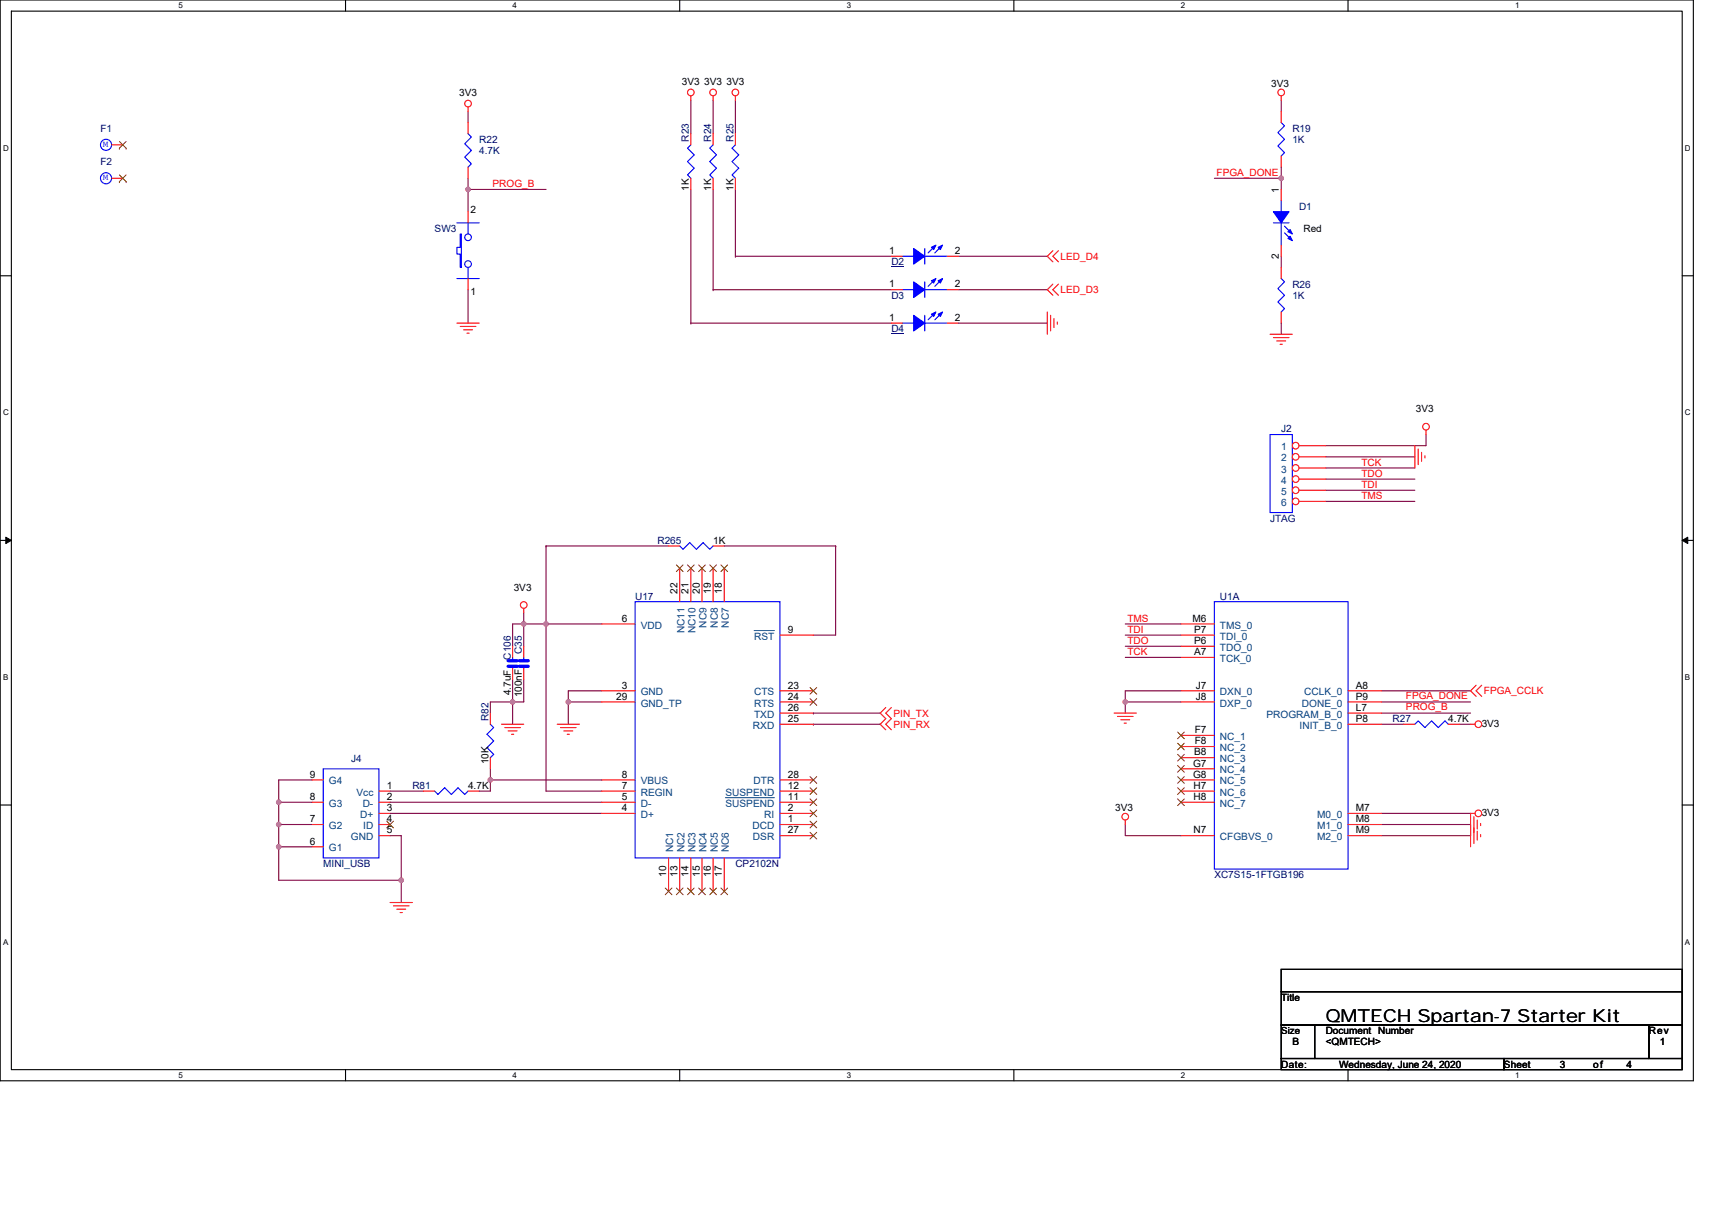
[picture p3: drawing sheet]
<svg xmlns="http://www.w3.org/2000/svg" width="297mm" height="210mm" viewBox="0 0 297 210" stroke-linecap="round" stroke-linejoin="round" font-family="sans-serif">
<path d="M0 0h293.5v187.2h-293.5zM2 1.9h289.5v183.4h-289.5z" fill="none" stroke="#000" stroke-width=".19"/>
<g fill="#fff">
<path d="M30.9 .2h.8v1.5h-.8z"/>
<path d="M30.9 185.5h.8v1.6h-.8z"/>
</g>
<path d="M59.9 0v1.9M59.9 185.3v1.9" fill="none" stroke="#000" stroke-width=".19"/>
<g fill="#fff">
<path d="M88.8 .2h.8v1.5h-.8z"/>
<path d="M88.8 185.5h.8v1.6h-.8z"/>
</g>
<path d="M117.8 0v1.9M117.8 185.3v1.9" fill="none" stroke="#000" stroke-width=".19"/>
<g fill="#fff">
<path d="M146.7 .2h.8v1.5h-.8z"/>
<path d="M146.7 185.5h.8v1.6h-.8z"/>
</g>
<path d="M175.7 0v1.9M175.7 185.3v1.9" fill="none" stroke="#000" stroke-width=".19"/>
<g fill="#fff">
<path d="M204.7 .2h.7v1.5h-.7z"/>
<path d="M204.7 185.5h.7v1.6h-.7z"/>
</g>
<path d="M233.6 0v1.9M233.6 185.3v1.9" fill="none" stroke="#000" stroke-width=".19"/>
<g fill="#fff">
<path d="M262.6 .2h.7v1.5h-.7z"/>
<path d="M262.6 185.5h.7v1.6h-.7z"/>
<path d="M.5 24.9h1v1.5h-1z"/>
<path d="M292 24.9h1v1.5h-1z"/>
<path d="M.5 70.7h1v1.5h-1z"/>
<path d="M292 70.7h1v1.5h-1z"/>
</g>
<path d="M0 47.8h2M291.5 47.8h2" fill="none" stroke="#000" stroke-width=".19"/>
<g fill="#fff">
<path d="M.5 116.5h.9v1.6h-.9z"/>
<path d="M292 116.5h.9v1.6h-.9z"/>
</g>
<path d="M0 93.6h2M291.5 93.6h2" fill="none" stroke="#000" stroke-width=".19"/>
<path d="M1 93.1l1 .5-1 .6zM291.5 93.6l1-.5v1.1z" fill="#000"/>
<path d="M1 93.1l1 .5-1 .6zM291.5 93.6l1-.5v1.1z" fill="none" stroke="#000" stroke-width=".17"/>
<g fill="#fff">
<path d="M.5 162.4h.9v1.5h-.9z"/>
<path d="M292 162.4h.9v1.5h-.9z"/>
</g>
<path d="M0 139.5h2M291.5 139.5h2M222 167.9h69.5v3.9h-69.5zM222 171.8h69.5v5.8h-69.5zM222 177.6h5.8v5.8h-5.8zM227.8 177.6h57.9v5.8h-57.9zM285.7 177.6h5.8v5.8h-5.8zM222 183.4h38.6v1.9h-38.6zM260.6 183.4h30.9v1.9h-30.9z" fill="none" stroke="#000" stroke-width=".19"/>
<g fill="none" stroke="#800040" stroke-width=".19">
<path d="M81.1 19.3v1.9M119.7 17.4v5.8M123.6 17.4v5.8M127.4 17.4v5.8M222 17.4v1.9M81.1 30.9v1.9M81.1 32.8v3.9M81.1 32.8h13.5M119.7 32.8v23.2M123.6 32.8v17.4M127.4 32.8v11.6M210.5 30.9h11.5"/>
<path d="M222 29v1.9M222 30.9v1.9M81.1 50.2v5.8M119.7 56h.1M119.7 56h34.8M123.6 50.2h.1M123.6 50.2h30.9M127.4 44.4h.1M127.4 44.4h27.1M166.1 56h15.4M166.1 50.2h15.4M166.1 44.4h15.4"/>
<path d="M222 44.4v1.9M222 56v1.9M229.8 79.1h15.4M247.1 75.3v1.9h-17.3M94.6 94.6h21.3M94.6 94.6h.1M94.6 94.6v13.5M125.5 94.6h19.3M144.8 94.6h.1M144.8 94.6v15.4h-3.8M229.8 81.1h15.4M229.8 83h15.4"/>
<path d="M229.8 84.9h15.4M229.8 86.9h15.4M88.8 117.8v3.8M90.8 108.1v3.9M90.8 117.8v3.8h-2M90.8 108.1h-2v3.9M90.8 108.1h3.8M90.8 106.2v1.9M94.6 108.1h9.7M94.6 108.1v29h9.7M104.3 119.7h-5.8v1.9M195 108.1h9.7"/>
<path d="M195 110h9.7M195 112h9.7M195 113.9h9.7M204.7 119.7h-9.7v1.9M239.4 119.7h15.5M48.3 139v3.8M48.3 139h5.8M54.1 135.1h-5.8v3.9M67.6 137.1h5.8M67.6 139h36.7M85 135.1v2h-2M85 135.1h19.3"/>
<path d="M85 133.2v1.9M88.8 121.6h-3.8v1.9M88.8 121.6v3.9M98.5 121.6v3.9M98.5 121.6h5.8M141 123.5h.1M141 125.5h.1M141 123.5h11.5M141 125.5h11.5M195 121.6h9.7M195 121.6v1.9M239.4 121.6h15.5"/>
<path d="M239.4 125.5h3.9M239.4 123.5h15.5M252.9 125.5h2M48.3 146.7v5.8h21.2M48.3 142.8v3.9M48.3 142.8h5.8M48.3 146.7h5.8M67.6 144.8h1.9v7.7M67.6 140.9h36.7M69.5 152.5v3.9M195 142.8v2h9.7M239.4 140.9h15.5"/>
<path d="M239.4 142.8h15.5M239.4 144.8h15.5"/>
</g>
<g fill="#f0f" stroke="#f0f" stroke-width=".19">
<circle cx="81.1" cy="32.8" r=".38"/>
<circle cx="222" cy="30.9" r=".38"/>
<circle cx="195" cy="121.6" r=".38"/>
<circle cx="90.8" cy="108.1" r=".38"/>
<circle cx="85" cy="135.1" r=".38"/>
<circle cx="88.8" cy="121.6" r=".38"/>
<circle cx="94.6" cy="108.1" r=".38"/>
<circle cx="69.5" cy="152.5" r=".38"/>
<circle cx="48.3" cy="142.8" r=".38"/>
<circle cx="48.3" cy="139" r=".38"/>
<circle cx="48.3" cy="146.7" r=".38"/>
<circle cx="98.5" cy="121.6" r=".38"/>
</g>
<g fill="none" stroke="#f00" stroke-width=".19">
<path d="M81.1 18.5v.8M119.7 16.6v.8M123.6 16.6v.8M127.4 16.6v.8M222 16.6v.8M222 19.3v1.9M81.1 36.7v1.9M81.1 21.2v2M81.1 29v1.9M119.7 30.9v1.9M119.7 23.2v1.9M123.6 30.9v1.9"/>
<path d="M123.6 23.2v1.9M127.4 30.9v1.9M127.4 23.2v1.9M222 27v2M222 32.8v1.9M79.2 56h3.8M79.8 56.6h2.7M80.3 57.1h1.6M80.9 57.7h.4M81.1 48.3v1.9M154.5 44.4h1.9M154.5 56h1.9"/>
<path d="M164.1 44.4h2M164.1 56h2M181.5 54.1v3.8M182.1 54.6v2.7M182.5 49.2l-1 1 1 1M182.5 43.4l-1 1 1 1M182.7 55.2v1.6M183.2 55.8v.4M183.4 49.2l-.9 1 .9 1M183.4 43.4l-.9 1 .9 1M220.1 57.9h3.9M220.7 58.5h2.7"/>
<path d="M221.3 59.1h1.5M221.8 59.7h.4M222 42.5v1.9M245.2 77.2v3.9M245.8 77.8v2.7M246.4 78.4v1.5M246.9 79v.3M247.1 74.5v.8M115.9 94.6h1.9M117.8 98.5v5.7M119.7 98.5v5.7M121.7 98.5v5.7"/>
<path d="M123.6 94.6h1.9M123.6 98.5v5.7M125.5 98.5v5.7M90.8 105.4v.8M90.8 115.8v2M90.8 112v1.9M104.3 119.7h5.8M104.3 108.1h5.8M135.2 110h5.8M135.2 119.7h5.8M255.8 118.7l-.9 1 .9 1M256.8 118.7l-1 1 1 1"/>
<path d="M86.9 125.5h3.9M87.5 126.1h2.7M88.1 126.6h1.5M88.6 127.2h.4M96.6 125.5h3.8M97.1 126.1h2.7M97.7 126.6h1.6M98.3 127.2h.4M104.3 139h5.8M104.3 137.1h5.8M104.3 135.1h5.8M104.3 121.6h5.8"/>
<path d="M135.2 139h5.8M135.2 137.1h5.8M135.2 121.6h5.8M135.2 125.5h5.8M135.2 123.5h5.8M135.2 135.1h5.8M153.5 122.6l-1 .9 1 1-1 1 1 .9M154.5 122.6l-1 .9 1 1-1 1 1 .9M193.1 123.5h3.8M193.7 124.1h2.7M194.2 124.7h1.6M194.8 125.3h.4"/>
<path d="M243.3 125.5h1.9M251 125.5h1.9M254.9 125.5h.7M67.6 156.4h3.9M68.2 156.9h2.7M68.8 157.5h1.5M69.3 158.1h.4M104.3 140.9h5.8M115.9 148.6v5.8M117.8 148.6v5.8M119.7 148.6v5.8M121.7 148.6v5.8"/>
<path d="M123.6 148.6v5.8M125.5 148.6v5.8M135.2 142.8h5.8M135.2 140.9h5.8M135.2 144.8h5.8M195 142.1v.7M254.9 142.8v3.9M255.4 141.5v2.7M255.4 143.4v2.7M255.6 140.9h-.7v3.9M256 142.1v1.5M256 144v1.6"/>
<path d="M256.6 142.7v.3M256.6 144.6v.4"/>
<circle cx="81.1" cy="17.9" r=".58"/>
<circle cx="119.7" cy="16" r=".58"/>
<circle cx="123.6" cy="16" r=".58"/>
<circle cx="127.4" cy="16" r=".58"/>
<circle cx="222" cy="16" r=".58"/>
<circle cx="247.1" cy="73.9" r=".58"/>
<circle cx="90.8" cy="104.8" r=".58"/>
<circle cx="256.2" cy="125.5" r=".58"/>
<circle cx="195" cy="141.5" r=".58"/>
<circle cx="256.2" cy="140.9" r=".58"/>
</g>
<g fill="none" stroke="#00f" stroke-width=".19">
<path d="M79.2 38.6h3.8M81.1 38.6v1.9M81.1 23.2l.6 .5-1.2 1.2 1.2 1.2-1.2 1.1 1.2 1.2-.6 .6M119.7 25.1l-.6 .6 1.2 1.1-1.2 1.2 1.2 1.1-1.2 1.2 .6 .6M123.6 25.1l-.6 .6 1.2 1.1-1.2 1.2 1.2 1.1-1.2 1.2 .6 .6M127.4 25.1l-.5 .6 1.1 1.1-1.1 1.2 1.1 1.1-1.1 1.2 .5 .6M220.7 38.6h2.7M222 21.2l.6 .6-1.1 1.2 1.1 1.1-1.1 1.2 1.1 1.1-.6 .6M222 34.7v2M222 38.6v3.9M222.6 39.2l1.2 1.1M79.2 48.3h3.8"/>
<path d="M79.8 40.5h.2v5.8h-.2v-2.3h-.6v-1.1h.6zM81.1 46.3v2M156.4 44.4h1.9M156.4 56h1.9M160.3 43v2.8M160.3 44.4h3.8M160.3 54.6v2.7M160.3 56h3.8M162 42.7l-1.2 1.1M162 54.2l-1.2 1.2M163.2 42.7l-1.2 1.1M163.2 54.2l-1.2 1.2"/>
<path d="M222.6 40.3l1.2 1.2M220.1 75.3h3.9v13.5h-3.9zM123.6 94.6l-.6 .6-1.2-1.2-1.1 1.2-1.2-1.2-1.1 1.2-.6-.6M90.8 115.4v.4M90.8 113.9v.6M110.1 104.2h25.1v44.4h-25.1zM251 125.5l-.6-.6-1.1 1.2-1.2-1.2-1.2 1.2-1.1-1.2-.6 .6"/>
<circle cx="81.1" cy="45.7" r=".58"/>
<circle cx="81.1" cy="41.1" r=".58"/>
</g>
<g fill="#00f" stroke="#00f" stroke-width=".19">
<path d="M158.3 43l2 1.4-2 1.4z" fill-rule="evenodd"/>
<path d="M162.6 42.9l.7-.4-.3 .7z" fill-rule="evenodd"/>
<path d="M161.4 42.9l.8-.4-.4 .7z" fill-rule="evenodd"/>
<path d="M158.3 54.6l2 1.4-2 1.3z" fill-rule="evenodd"/>
<path d="M162.6 54.4l.7-.3-.3 .7z" fill-rule="evenodd"/>
<path d="M161.4 54.4l.8-.3-.4 .7z" fill-rule="evenodd"/>
<path d="M220.7 36.7h2.7l-1.4 1.9z" fill-rule="evenodd"/>
<path d="M223.6 40.9l.4 .8-.8-.4z" fill-rule="evenodd"/>
<path d="M223.6 39.8l.4 .7-.8-.3z" fill-rule="evenodd"/>
</g>
<path d="M154.5 46.2h2.2M154.5 57.8h2.2" fill="none" stroke="#000080" stroke-width=".17"/>
<path d="M90 115.4h1.5M90 114.5h1.5" fill="none" stroke="#00f" stroke-width=".58"/>
<g fill="none" stroke="#804000" stroke-width=".17">
<path d="M117.2 97.9l1.2 1.1M118.4 97.9l-1.2 1.1M119.1 97.9l1.2 1.1M120.3 97.9l-1.2 1.1M121.1 97.9l1.1 1.1M122.2 97.9l-1.1 1.1M123 97.9l1.2 1.1M124.2 97.9l-1.2 1.1M124.9 97.9l1.2 1.1M126.1 97.9l-1.2 1.1M140.4 119.1l1.1 1.2M141.5 119.1l-1.1 1.2"/>
<path d="M140.4 138.4l1.1 1.2M140.4 136.5l1.1 1.1M140.4 121l1.1 1.2M140.4 134.6l1.1 1.1M141.5 138.4l-1.1 1.2M141.5 136.5l-1.1 1.1M141.5 121l-1.1 1.2M141.5 134.6l-1.1 1.1M115.3 153.9l1.1 1.1M116.4 153.9l-1.1 1.1M117.2 153.9l1.2 1.1M118.4 153.9l-1.2 1.1"/>
<path d="M119.1 153.9l1.2 1.1M120.3 153.9l-1.2 1.1M121.1 153.9l1.1 1.1M122.2 153.9l-1.1 1.1M123 153.9l1.2 1.1M124.2 153.9l-1.2 1.1M124.9 153.9l1.2 1.1M126.1 153.9l-1.2 1.1M140.4 142.3l1.1 1.1M140.4 140.3l1.1 1.2M140.4 144.2l1.1 1.2M141.5 142.3l-1.1 1.1"/>
<path d="M141.5 140.3l-1.1 1.2M141.5 144.2l-1.1 1.2"/>
</g>
<path d="M130.7 109.2h3.5M125.7 138.2h8.5" fill="none" stroke="#004080" stroke-width=".17"/>
<circle cx="224.5" cy="77.2" r=".58" fill="#fff" stroke="#f00" stroke-width=".19"/>
<path d="M225.1 77.2h4.7" fill="none" stroke="#f00" stroke-width=".19"/>
<circle cx="224.5" cy="79.1" r=".58" fill="#fff" stroke="#f00" stroke-width=".19"/>
<path d="M225.1 79.1h4.7" fill="none" stroke="#f00" stroke-width=".19"/>
<circle cx="224.5" cy="81.1" r=".58" fill="#fff" stroke="#f00" stroke-width=".19"/>
<path d="M225.1 81.1h4.7" fill="none" stroke="#f00" stroke-width=".19"/>
<circle cx="224.5" cy="83" r=".58" fill="#fff" stroke="#f00" stroke-width=".19"/>
<path d="M225.1 83h4.7" fill="none" stroke="#f00" stroke-width=".19"/>
<circle cx="224.5" cy="84.9" r=".58" fill="#fff" stroke="#f00" stroke-width=".19"/>
<path d="M225.1 84.9h4.7" fill="none" stroke="#f00" stroke-width=".19"/>
<circle cx="224.5" cy="86.9" r=".58" fill="#fff" stroke="#f00" stroke-width=".19"/>
<g fill="none" stroke="#f00" stroke-width=".19">
<path d="M19.3 30.9h2M19.3 25.1h2M154.5 50.2h1.9M164.1 50.2h2M222 46.3v2M222 54.1v1.9M225.1 86.9h4.7M88.8 115.8v2M88.8 112v1.9M204.7 113.9h5.8M204.7 110h5.8M204.7 112h5.8"/>
<path d="M204.7 108.1h5.8M204.7 119.7h5.8M233.6 119.7h5.8M54.1 139h1.9M54.1 135.1h1.9M65.7 137.1h1.9M65.7 139h1.9M73.4 137.1h1.9M81.1 137.1h1.9M85 123.5v2M85 131.3v1.9M204.7 121.6h5.8"/>
<path d="M204.7 127.4h5.8M204.7 129.3h5.8M204.7 131.3h5.8M204.7 133.2h5.8M204.7 135.1h5.8M204.7 137.1h5.8M204.7 139h5.8M233.6 121.6h5.8M233.6 125.5h5.8M233.6 123.5h5.8M54.1 142.8h1.9M54.1 146.7h1.9"/>
<path d="M65.7 140.9h1.9M65.7 142.8h1.9M65.7 144.8h1.9M204.7 144.8h5.8M233.6 140.9h5.8M233.6 142.8h5.8M233.6 144.8h5.8"/>
</g>
<g fill="none" stroke="#00f" stroke-width=".19">
<path d="M156.4 50.2h1.9M160.3 48.8v2.7M160.3 50.2h3.8M162 48.5l-1.2 1.1M163.2 48.5l-1.2 1.1M222 48.3l.6 .5-1.1 1.2 1.1 1.2-1.1 1.1 1.1 1.2-.6 .6M88.8 113.9v.6M88.8 115.4v.4M210.5 104.2h23.1v46.4h-23.1zM56 133.2h9.7v15.4h-9.7zM81.1 137.1l-.6 .5-1.1-1.1-1.2 1.1-1.1-1.1-1.2 1.1-.6-.5M85 125.5l.6 .6-1.2 1.1 1.2 1.2-1.2 1.1 1.2 1.2-.6 .6"/>
<circle cx="18.4" cy="25.1" r=".96"/>
<circle cx="18.4" cy="30.9" r=".96"/>
</g>
<g fill="none" stroke="#804000" stroke-width=".17">
<path d="M20.7 31.5h.1M20.7 25.7h.1M20.7 30.3l1.2 1.2M20.7 24.5l1.2 1.2M21.9 30.3l-1.2 1.2M21.9 24.5l-1.2 1.2M21.9 31.5h.1M21.9 25.7h.1M204.1 126.8l1.1 1.2M204.1 128.8l1.1 1.1M204.1 130.7l1.1 1.2M204.1 132.6l1.1 1.2"/>
<path d="M204.1 134.6l1.1 1.1M204.1 136.5l1.1 1.1M204.1 138.4l1.1 1.2M205.2 126.8l-1.1 1.2M205.2 128.8l-1.1 1.1M205.2 130.7l-1.1 1.2M205.2 132.6l-1.1 1.2M205.2 134.6l-1.1 1.1M205.2 136.5l-1.1 1.1M205.2 138.4l-1.1 1.2M67 142.3l1.2 1.1M68.2 142.3l-1.2 1.1"/>
</g>
<path d="M88.1 114.5h1.5M88.1 115.4h1.5" fill="none" stroke="#00f" stroke-width=".58"/>
<g fill="#00f" stroke="#00f" stroke-width=".19">
<path d="M158.3 48.8l2 1.4-2 1.3z" fill-rule="evenodd"/>
<path d="M162.6 48.6l.7-.3-.3 .7z" fill-rule="evenodd"/>
<path d="M161.4 48.6l.8-.3-.4 .7z" fill-rule="evenodd"/>
</g>
<g fill="#f0f" stroke="#f0f" stroke-width=".19">
<circle cx="81.1" cy="32.8" r=".38"/>
<circle cx="222" cy="30.9" r=".38"/>
<circle cx="195" cy="121.6" r=".38"/>
<circle cx="90.8" cy="108.1" r=".38"/>
<circle cx="85" cy="135.1" r=".38"/>
<circle cx="88.8" cy="121.6" r=".38"/>
<circle cx="94.6" cy="108.1" r=".38"/>
<circle cx="69.5" cy="152.5" r=".38"/>
<circle cx="48.3" cy="142.8" r=".38"/>
<circle cx="48.3" cy="139" r=".38"/>
<circle cx="48.3" cy="146.7" r=".38"/>
<circle cx="98.5" cy="121.6" r=".38"/>
</g>
<text font-size="3.1" x="229.8" y="177.1">QMTECH Spartan-7 Starter Kit</text>
<g font-size="1.7">
<text x="79.6" y="16.6">3V3</text>
<text x="118.2" y="14.7">3V3</text>
<text x="122" y="14.7">3V3</text>
<text x="125.9" y="14.7">3V3</text>
<text x="220.3" y="15.1">3V3</text>
<text x="119.4" y="33" transform="rotate(-90 119.4 33)">1K</text>
<text x="123.3" y="33" transform="rotate(-90 123.3 33)">1K</text>
<text x="127.1" y="33" transform="rotate(-90 127.1 33)">1K</text>
<text x="221.6" y="33.4" transform="rotate(-90 221.6 33.4)">1</text>
<text x="81.5" y="36.9">2</text>
<text x="225.9" y="40.2">Red</text>
<text x="154.1" y="44">1</text>
<text x="165.5" y="44">2</text>
<text x="221.6" y="44.8" transform="rotate(-90 221.6 44.8)">2</text>
<text x="81.5" y="51.2">1</text>
<text x="154.1" y="49.8">1</text>
<text x="165.5" y="49.8">2</text>
<text x="154.1" y="55.6">1</text>
<text x="165.5" y="55.6">2</text>
<text x="245.4" y="71.5">3V3</text>
<text x="123.6" y="94.2">1K</text>
<text x="89" y="102.3">3V3</text>
<text x="107.7" y="107.7">6</text>
<text x="117.4" y="102.9" transform="rotate(-90 117.4 102.9)">22</text>
<text x="119.3" y="102.9" transform="rotate(-90 119.3 102.9)">21</text>
<text x="121.3" y="102.9" transform="rotate(-90 121.3 102.9)">20</text>
<text x="123.2" y="102.9" transform="rotate(-90 123.2 102.9)">19</text>
<text x="125.1" y="102.9" transform="rotate(-90 125.1 102.9)">18</text>
<text x="206.7" y="107.7">M6</text>
<text x="136.5" y="109.6">9</text>
<text x="207" y="113.5">A7</text>
<text x="207" y="109.6">P7</text>
<text x="207" y="111.6">P6</text>
<text x="107.7" y="119.3">3</text>
<text x="136.5" y="119.3">23</text>
<text x="207.2" y="119.3">J7</text>
<text x="235" y="119.3">A8</text>
<text x="88.5" y="120.5" transform="rotate(-90 88.5 120.5)">4.7uF</text>
<text x="90.4" y="120.8" transform="rotate(-90 90.4 120.8)">100nF</text>
<text x="106.8" y="121.2">29</text>
<text x="136.5" y="121.2">24</text>
<text x="136.5" y="123.2">26</text>
<text x="136.5" y="125.1">25</text>
<text x="207.2" y="121.2">J8</text>
<text x="235" y="125.1">P8</text>
<text x="235" y="121.2">P9</text>
<text x="235" y="123.2">L7</text>
<text x="251" y="125.1">4.7K</text>
<text x="256.8" y="125.9">3V3</text>
<text x="207" y="130.9">B8</text>
<text x="207" y="127">F7</text>
<text x="207" y="128.9">F8</text>
<text x="53.7" y="134.7">9</text>
<text x="67" y="136.7">1</text>
<text x="81.1" y="136.7">4.7K</text>
<text x="84.6" y="132.4" transform="rotate(-90 84.6 132.4)">10K</text>
<text x="107.7" y="136.7">7</text>
<text x="107.7" y="134.7">8</text>
<text x="136.5" y="134.7">28</text>
<text x="136.5" y="136.7">12</text>
<text x="206.8" y="132.8">G7</text>
<text x="206.8" y="134.7">G8</text>
<text x="206.9" y="136.7">H7</text>
<text x="53.7" y="138.6">8</text>
<text x="53.7" y="142.5">7</text>
<text x="67" y="140.5">3</text>
<text x="67" y="142.5">4</text>
<text x="67" y="138.6">2</text>
<text x="107.7" y="140.5">4</text>
<text x="107.7" y="138.6">5</text>
<text x="136.5" y="140.5">2</text>
<text x="136.5" y="138.6">11</text>
<text x="136.5" y="142.5">1</text>
<text x="193.3" y="140.6">3V3</text>
<text x="206.9" y="138.6">H8</text>
<text x="235" y="140.5">M7</text>
<text x="235" y="142.5">M8</text>
<text x="256.8" y="141.3">3V3</text>
<text x="53.7" y="146.3">6</text>
<text x="67" y="144.4">5</text>
<text x="136.5" y="144.4">27</text>
<text x="206.9" y="144.4">N7</text>
<text x="235" y="144.4">M9</text>
<text x="115.5" y="151.9" transform="rotate(-90 115.5 151.9)">10</text>
<text x="117.4" y="151.9" transform="rotate(-90 117.4 151.9)">13</text>
<text x="119.3" y="151.9" transform="rotate(-90 119.3 151.9)">14</text>
<text x="121.3" y="151.9" transform="rotate(-90 121.3 151.9)">15</text>
<text x="123.2" y="151.9" transform="rotate(-90 123.2 151.9)">16</text>
<text x="125.1" y="151.9" transform="rotate(-90 125.1 151.9)">17</text>
<text x="222" y="173.4">Title</text>
<text x="222" y="179.1">Size</text>
<text x="229.8" y="179.2">Document Number</text>
<text x="285.7" y="179.2">Rev</text>
<text x="222" y="185">Date:</text>
<text x="224" y="181.1">B</text>
<text x="229.8" y="181.1">&lt;QMTECH&gt;</text>
<text x="232.1" y="185">Wednesday, June 24, 2020</text>
<text x="260.6" y="185">Sheet</text>
<text x="270.3" y="185">3</text>
<text x="276.1" y="185">of</text>
<text x="281.9" y="185">4</text>
<text x="287.7" y="181.1">1</text>
</g>
<g font-size="1.7" fill="#000080">
<text x="17.4" y="22.8">F1</text>
<text x="224" y="22.8">R19</text>
<text x="17.4" y="28.6">F2</text>
<text x="83" y="24.7">R22</text>
<text x="83" y="26.7">4.7K</text>
<text x="119.4" y="24.5" transform="rotate(-90 119.4 24.5)">R23</text>
<text x="123.3" y="24.5" transform="rotate(-90 123.3 24.5)">R24</text>
<text x="127.1" y="24.5" transform="rotate(-90 127.1 24.5)">R25</text>
<text x="224" y="24.7">1K</text>
<text x="75.3" y="40.2">SW3</text>
<text x="225.1" y="36.3">D1</text>
<text x="154.5" y="46">D2</text>
<text x="154.5" y="51.8">D3</text>
<text x="224" y="49.8">R26</text>
<text x="224" y="51.8">1K</text>
<text x="154.5" y="57.6">D4</text>
<text x="222" y="74.9">J2</text>
<text x="113.9" y="94.2">R265</text>
<text x="220.1" y="90.4">JTAG</text>
<text x="110.1" y="103.9">U17</text>
<text x="211.4" y="103.9">U1A</text>
<text x="90.4" y="113.3" transform="rotate(-90 90.4 113.3)">C35</text>
<text x="88.5" y="114.3" transform="rotate(-90 88.5 114.3)">C106</text>
<text x="84.6" y="124.9" transform="rotate(-90 84.6 124.9)">R82</text>
<text x="241.3" y="125.1">R27</text>
<text x="60.8" y="132.1">J4</text>
<text x="71.5" y="136.7">R81</text>
<text x="56" y="150.2">MINI_USB</text>
<text x="127.4" y="150.2">CP2102N</text>
<text x="210.5" y="152.1">XC7S15-1FTGB196</text>
</g>
<g font-size="1.7" fill="#f00">
<text x="85.4" y="32.4">PROG_B</text>
<text x="210.8" y="30.4">FPGA_DONE</text>
<text x="183.8" y="45">LED_D4</text>
<text x="183.8" y="50.8">LED_D3</text>
<text x="235.9" y="80.7">TCK</text>
<text x="235.9" y="82.6">TDO</text>
<text x="235.9" y="84.6">TDI</text>
<text x="235.9" y="86.5">TMS</text>
<text x="195.4" y="107.7">TMS</text>
<text x="195.4" y="109.6">TDI</text>
<text x="195.4" y="111.6">TDO</text>
<text x="195.4" y="113.5">TCK</text>
<text x="154.9" y="124.1">PIN_TX</text>
<text x="243.7" y="121.2">FPGA_DONE</text>
<text x="243.7" y="123.1">PROG_B</text>
<text x="257.2" y="120.3">FPGA_CCLK</text>
<text x="154.9" y="126.1">PIN_RX</text>
</g>
<g font-size="1.7" fill="#004080">
<text x="222" y="78">1</text>
<text x="222" y="79.9">2</text>
<text x="222" y="81.9">3</text>
<text x="222" y="83.8">4</text>
<text x="222" y="85.7">5</text>
<text x="222" y="87.7">6</text>
<text x="111" y="108.9">VDD</text>
<text x="118.6" y="109.7" transform="rotate(-90 118.6 109.7)">NC11</text>
<text x="120.5" y="109.7" transform="rotate(-90 120.5 109.7)">NC10</text>
<text x="122.5" y="108.7" transform="rotate(-90 122.5 108.7)">NC9</text>
<text x="124.4" y="108.7" transform="rotate(-90 124.4 108.7)">NC8</text>
<text x="126.3" y="108.7" transform="rotate(-90 126.3 108.7)">NC7</text>
<text x="130.7" y="110.8">RST</text>
<text x="211.4" y="110.8">TDI_0</text>
<text x="211.4" y="112.8">TDO_0</text>
<text x="211.4" y="108.9">TMS_0</text>
<text x="211.4" y="114.7">TCK_0</text>
<text x="111" y="120.5">GND</text>
<text x="111" y="122.4">GND_TP</text>
<text x="130.7" y="120.5">CTS</text>
<text x="130.7" y="122.4">RTS</text>
<text x="130.7" y="124.3">TXD</text>
<text x="211.4" y="122.4">DXP_0</text>
<text x="211.4" y="120.5">DXN_0</text>
<text x="219.5" y="124.3">PROGRAM_B_0</text>
<text x="225.6" y="122.4">DONE_0</text>
<text x="226" y="120.5">CCLK_0</text>
<text x="130.5" y="126.3">RXD</text>
<text x="211.4" y="128.2">NC_1</text>
<text x="211.4" y="130.1">NC_2</text>
<text x="225.2" y="126.3">INIT_B_0</text>
<text x="57" y="135.9">G4</text>
<text x="61.8" y="137.8">Vcc</text>
<text x="111" y="137.8">REGIN</text>
<text x="111" y="135.9">VBUS</text>
<text x="125.7" y="137.8">SUSPEND</text>
<text x="130.6" y="135.9">DTR</text>
<text x="211.4" y="132.1">NC_3</text>
<text x="211.4" y="134">NC_4</text>
<text x="211.4" y="135.9">NC_5</text>
<text x="211.4" y="137.8">NC_6</text>
<text x="57" y="139.8">G3</text>
<text x="57" y="143.6">G2</text>
<text x="62.4" y="141.7">D+</text>
<text x="62.9" y="139.8">D-</text>
<text x="62.9" y="143.6">ID</text>
<text x="111" y="141.7">D+</text>
<text x="111" y="139.8">D-</text>
<text x="125.7" y="139.8">SUSPEND</text>
<text x="130.4" y="143.6">DCD</text>
<text x="132.4" y="141.7">RI</text>
<text x="211.4" y="139.8">NC_7</text>
<text x="228.3" y="141.7">M0_0</text>
<text x="228.3" y="143.6">M1_0</text>
<text x="57" y="147.5">G1</text>
<text x="60.8" y="145.6">GND</text>
<text x="116.7" y="147.7" transform="rotate(-90 116.7 147.7)">NC1</text>
<text x="118.6" y="147.7" transform="rotate(-90 118.6 147.7)">NC2</text>
<text x="120.5" y="147.7" transform="rotate(-90 120.5 147.7)">NC3</text>
<text x="122.5" y="147.7" transform="rotate(-90 122.5 147.7)">NC4</text>
<text x="124.4" y="147.7" transform="rotate(-90 124.4 147.7)">NC5</text>
<text x="126.3" y="147.7" transform="rotate(-90 126.3 147.7)">NC6</text>
<text x="130.5" y="145.6">DSR</text>
<text x="211.4" y="145.6">CFGBVS_0</text>
<text x="228.3" y="145.6">M2_0</text>
</g>
<g font-size="1.6" fill="#00f">
<text x="17.8" y="25.4">M</text>
<text x="17.8" y="31.2">M</text>
</g>
<g font-size="1.4">
<text x="30.9" y="1.4">5</text>
<text x="88.8" y="1.4">4</text>
<text x="146.7" y="1.4">3</text>
<text x="204.7" y="1.4">2</text>
<text x="262.6" y="1.4">1</text>
<text x=".5" y="26.1">D</text>
<text x="292" y="26.1">D</text>
<text x=".5" y="71.9">C</text>
<text x="292" y="71.9">C</text>
<text x=".5" y="117.8">B</text>
<text x="292" y="117.8">B</text>
<text x=".5" y="163.6">A</text>
<text x="292" y="163.6">A</text>
<text x="30.9" y="186.8">5</text>
<text x="88.8" y="186.8">4</text>
<text x="146.7" y="186.8">3</text>
<text x="204.7" y="186.8">2</text>
<text x="262.6" y="186.8">1</text>
</g>
</svg>
